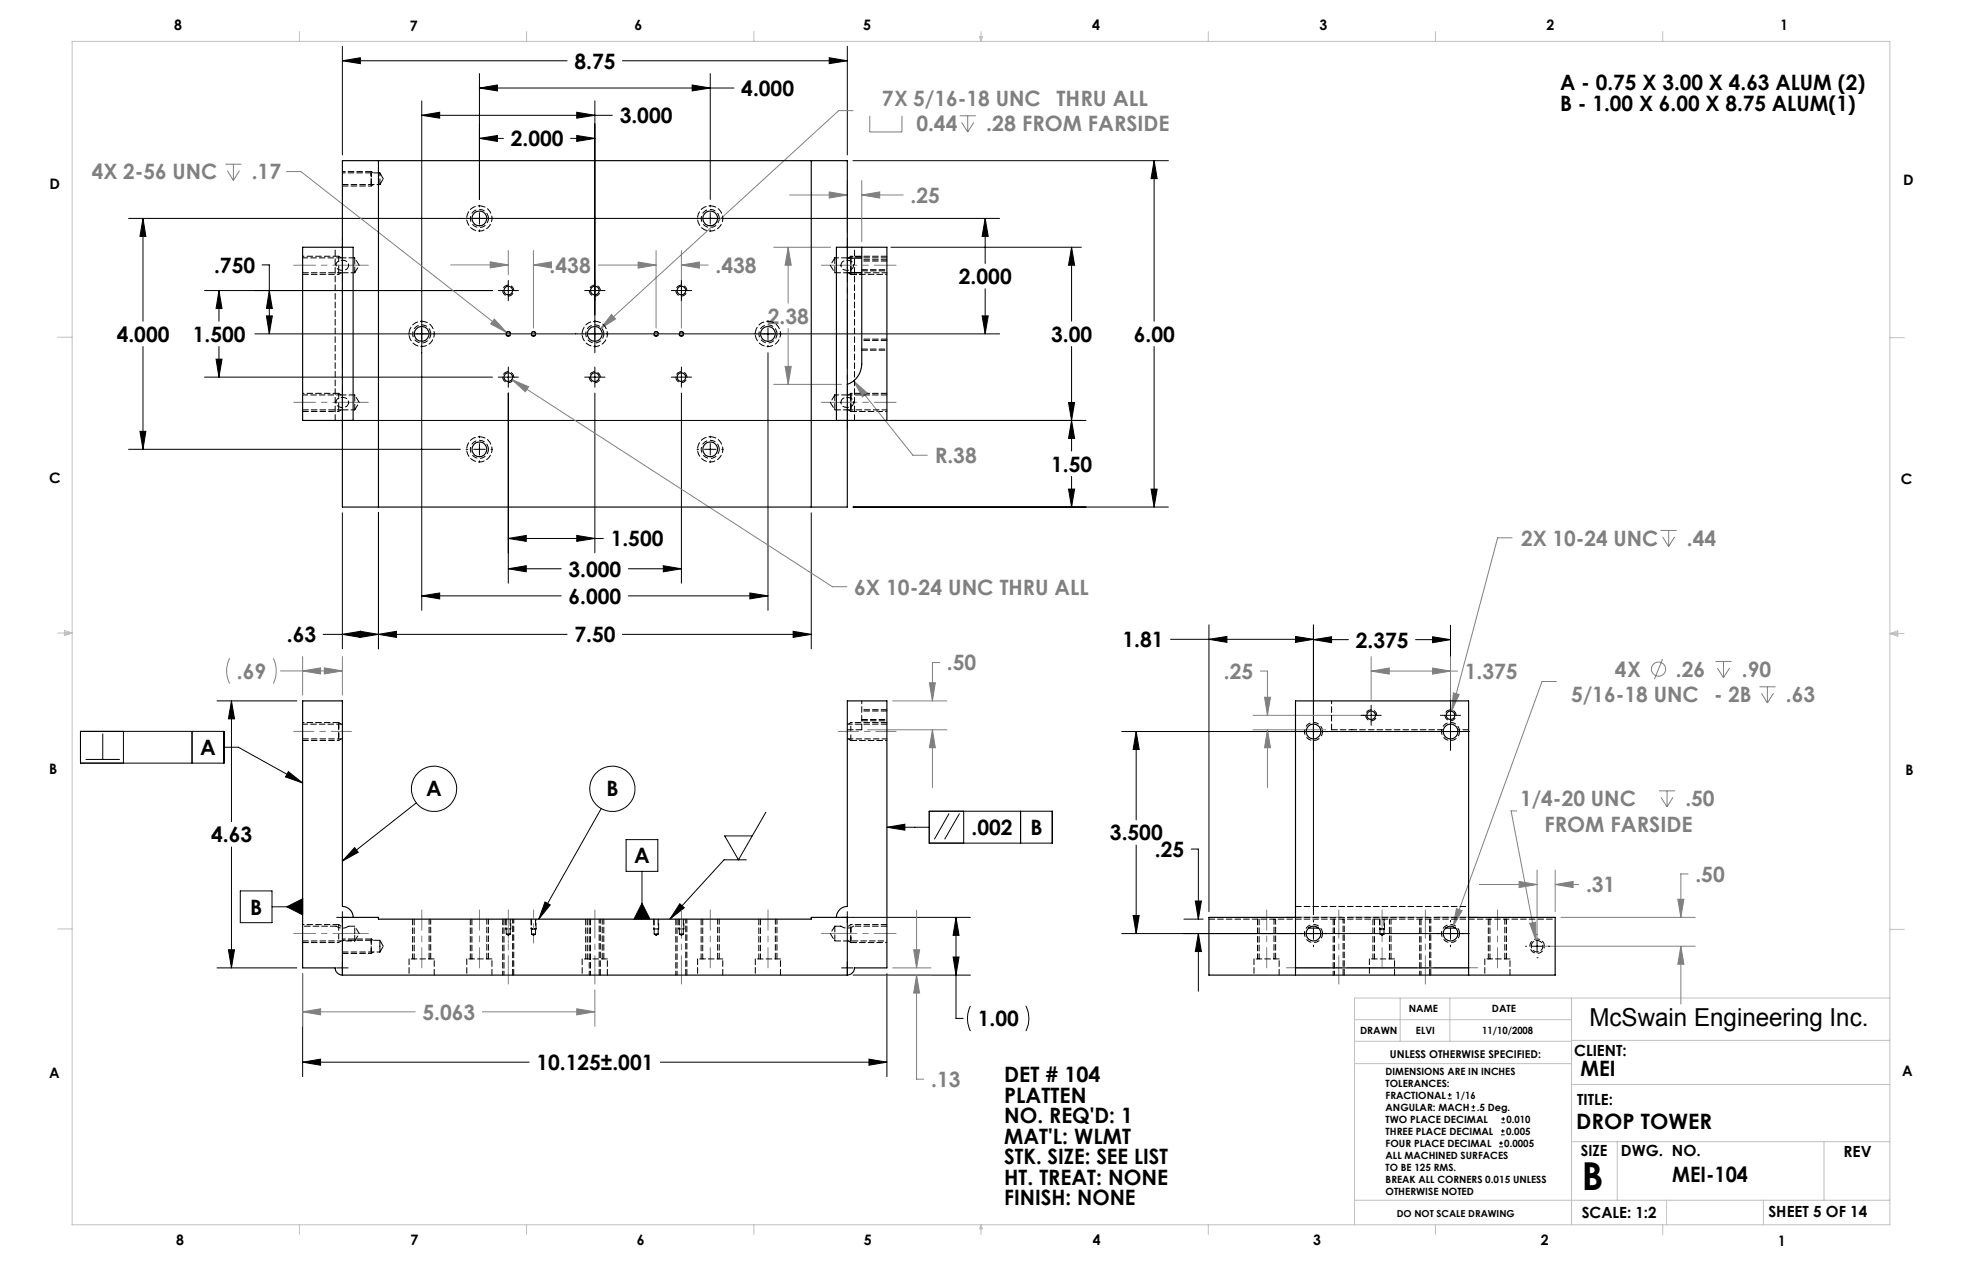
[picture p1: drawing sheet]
<svg xmlns="http://www.w3.org/2000/svg" width="432mm" height="279mm" viewBox="0 0 432 279" stroke-linecap="round" stroke-linejoin="round" font-family="sans-serif">
<g fill="none" stroke="#000" stroke-width=".22">
<path d="M75.4 13.4l3.9-.7v1.3zM75.4 10.2v23.9M75.4 13.4h49.4M105.5 19.4l4-.7v1.3zM105.5 16.2v27.7M105.5 19.4h56M137 13.4h49.5M152.3 18.7l4 .7-4 .6zM156.3 16.2v27.7M182.5 12.7l4 .7-4 .6zM186.5 10.2v23.9M92.8 25.4l4-.7v1.3z"/>
<path d="M92.8 22.2v112.1M92.8 25.4h42M105.5 30.4l4-.6v1.3zM105.5 30.4h5.3M125.6 30.4h5.3M126.9 29.8l4 .6-4 .7zM126.9 24.7l4 .7-4 .6zM130.9 22.2v55.4M187.7 35.3h69.4M254 35.3l.7 4h-1.4zM254 35.3v35.4M28.3 48h191.7"/>
<path d="M31.5 48l.6 4h-1.3zM31.5 48v22.7M57.7 58.3h1.6v15.1M105.5 45.2v.3M105.5 46.8v2.5M105.5 50.6v.3M156.3 45.2v.3M156.3 46.8v2.5M156.3 50.6v.3M187.3 56.4v3.9M196.1 54.4h41.9M216.8 48l.7 4h-1.4z"/>
<path d="M216.8 48v10M235.8 54.4l.7 3.9h-1.3zM235.8 54.4v16.3M31.5 76.2v22.6M45 63.9h63.4M47.6 79h1.3l-.7 4zM48.2 63.9l.7 4h-1.3zM48.2 63.9v6.8M48.2 76.2v6.8M56.1 73.4h163.9M58.6 69.5h1.3l-.6 3.9zM59.3 63.9l.6 4h-1.3z"/>
<path d="M109.6 63.9h4.5M111.9 61.7v4.4M128.7 63.9h4.4M147.7 63.9h4.5M150 61.7v4.4M169 70.6v.3M169 72.2v2.5M169 76v.3M169 77.6v56.7M216.1 69.5h1.4l-.7 3.9zM216.8 63.5v9.9M235.8 76.2v23"/>
<path d="M254 76.2v35.3M28.3 98.8h73M30.8 94.9h1.3l-.6 3.9zM45 83h63.4M76.6 92.5h162.4M102.6 98.8h.4M104.2 98.8h2.6M105.5 96v.3M105.5 97.6v2.5M108.1 98.8h.3M109.6 83h4.5M111.9 80.8v4.4"/>
<path d="M111.9 86.5v41.8M128.7 83h4.4M130.9 80.8v4.4M130.9 86.5v35.1M147.7 83h4.5M150 80.8v4.4M150 86.5v41.8M153.4 98.8h.4M155 98.8h2.6M156.3 96v.3M156.3 97.6v2.5M158.9 98.8h.3"/>
<path d="M235.2 88.5h1.3l-.7 4zM235.8 92.5l.7 3.9h-1.3zM75.4 112.8v29.9M83.3 112.8v29.9M105.5 101.4v.3M111.9 118.5l3.9-.7v1.3zM111.9 118.5h20.9M126.9 117.8l4 .7-4 .6zM156.3 101.4v.3M178.5 112.8v29.9M187.7 111.5h69.4M235.2 107.6h1.3l-.7 3.9z"/>
<path d="M235.8 104.8v6.7M253.3 107.6h1.4l-.7 3.9zM71.1 139.6h53.7M75.4 139.6l3.9-.7v1.3zM79.3 138.9l4 .7-4 .6zM83.3 139.6l3.9-.7v1.3zM92.8 131.1l4-.6v1.3zM92.8 131.1h30.7M111.9 125.1l3.9-.6v1.3zM111.9 125.1h11.6M137 139.6h41.5M138.3 131.1h30.7"/>
<path d="M138.3 125.1h11.7M146 124.5l4 .6-4 .7zM165 130.5l4 .6-4 .7zM174.6 138.9l3.9 .7-3.9 .6zM266.1 137.5v63.1M289.1 137.5v63.7M319.2 137.5v27.6M47.8 154.2h17.5M50.9 154.2l.7 4h-1.3zM50.9 154.2v26.6M257.6 140.7h31.5M266.1 140.7l3.9-.7v1.3z"/>
<path d="M285.1 140l4 .7-4 .6zM289.1 140.7l4-.6v1.3zM289.1 140.7h7.7M299.5 157.4h4.5M301.8 155.2v4.4M311.5 140.7h7.7M315.3 140.1l3.9 .6-3.9 .7zM317 157.4h4.5M17.7 160.9h31.6v7h-31.6zM18.8 167.1h7.6M22.6 161.4v5.7M27.2 160.9v7"/>
<path d="M42.3 160.9v7M49.3 164.4h3.2l14.1 7.9M63.5 169.8l3.1 2.5-3.8-1.4zM91.6 176.6l-16.2 12.8M132.3 177.9l-13.7 24.3M168.6 178.7l-6.1 10.5-3-5.3h6M204.5 178.5h27.1v7h-27.1zM208.9 179l-3.3 5.6M211.2 179l-3.3 5.6M212.1 178.5v7M224.6 178.5v7M246.9 160.9h76.5"/>
<path d="M250 160.9l.7 4h-1.3zM250 160.9v19.5M50.9 186.3v26.6M52.9 196h7v7h-7zM59.9 199.5h6.7M63.1 199.5l3.5-1.8v3.6zM78 186.5l.8 1-3.4 1.9zM119.9 198.4l1.2 .7-2.5 3.1zM137.8 184.7h7v7h-7zM141.3 198.7l1.8 3.5h-3.6zM141.3 191.7v10.5M149.6 198.8l1 .9-3.2 2.5z"/>
<path d="M164.3 189.2h-5l-11.9 13M195.2 182l3.9-.7v1.3zM195.2 182h9.3M250 185.9v19.5M262.1 186.8h1.6v15.4M263.1 198.2h1.3l-.7 4zM47.8 212.9h17.5M50.3 209h1.3l-.7 3.9zM66.6 214.2v22.7M74.1 201.8h2.5M74.1 212.9h2.5M75.4 200.6v2.5"/>
<path d="M75.4 211.7v2.5M185.2 201.8h28.4M185.2 212.9h2.5M186.5 200.6v2.5M186.5 211.7v2.5M187.7 214.5h25.9M195.2 214.2v22.7M209.8 210.5h1.3l-.7 4zM210.4 201.8l.7 4h-1.3zM210.4 201.8v22.2h1.6M246.9 205.4h76.5M249.4 201.4h1.3l-.7 4z"/>
<path d="M260.6 202.2h4.2M263.7 205.4l.7 3.9h-1.3zM263.7 205.4v12.7M289.1 202.5v.3M289.1 204.1v2.6M289.1 207.9v.4M319.2 202.5v.3M319.2 204.1v2.6M319.2 207.9v.4M335.7 208.2h.1M337 208.2h2.5M338.3 210.7h.1"/>
<path d="M338.3 205.6h.1M338.3 206.9v2.5M340.8 208.2h.1M66.6 233.7l4-.7v1.4zM66.6 233.7h49.9M145.3 233.7h49.9M191.2 233l4 .7-4 .7zM213.6 221.3a6.4 6.4 0 0 0 0 5.5M225.8 221.3a6.1 6.1 0 0 1 0 5.5M318.6 241.7h.9M318.6 240.9h.9M319.1 240.5v.8"/>
<path d="M323.8 244.4h.9M323.8 243.5h.9M324.3 243.1v.8M329.9 252.3h.9M329.9 251.5h.9M330.3 249.7h.9M330.3 248.8h.9M330.3 251.1v.8M330.4 247h.8M330.4 246.2h.8M330.7 248.4v.8M330.8 245.7v.9"/>
<circle cx="95.5" cy="173.5" r="5"/>
<circle cx="134.8" cy="173.5" r="5"/>
</g>
<g fill="none" stroke="#808080" stroke-width=".22">
<path d="M49.6 36.1h3.5M50 37.5l1.4 2.2M51.4 36.1v3.6M52.7 37.5l-1.3 2.2M63 37.7h3.2l45.3 35.5M186.5 39.7v11.4M187.7 24.3h-3.1l-52.5 48.1M189.7 39.7v13.4M191.4 25.5v3.5h7.1v-3.5M211.2 25.5h3.6M211.6 26.9l1.4 2.1M213 25.5v3.5"/>
<path d="M214.3 26.9l-1.3 2.1M99.2 58.3h12.7M107.9 57.6l4 .7-4 .6zM111.9 55.1v5.3M117.4 58.3l4-.7v1.3zM117.4 55.1v17.1M117.4 58.3h1.9M131.7 58.3h12.7M140.4 57.6l4 .7-4 .7zM144.4 55.1v17.1M150 58.3l3.9-.7v1.4zM150 55.1v17.1"/>
<path d="M150 58.3h5.9M170.3 54.4h12.5M173.5 54.4l.6 3.9h-1.3zM173.5 54.4v12.3M173.8 42.9h12.7M182.5 42.2l4 .7-4 .7zM189.7 42.9l3.9-.7v1.4zM189.7 42.9h9.1M108.8 70.2l2.7 3-3.5-1.9zM134.6 69.2l.9 1-3.4 2.2zM173.5 72.2v12.4M112.6 83.5l3.7 1.6-.7 1.1z"/>
<path d="M112.6 83.5l70.6 45.6h3.2M170.3 84.6h14.9M172.8 80.6h1.3l-.6 4zM187.9 83.8l3 2.7-1.1 .8zM187.9 83.8l13 16.4h3.2M332.8 118.3h-3.2l-10.1 38.2M365.4 116.7h3.6M365.9 118.1l1.3 2.1M367.2 116.7v3.5M368.5 118.1l-1.3 2.1M50.6 144.8a6.1 6.1 0 0 0 0 5.6M60.1 144.8a6.4 6.4 0 0 1 0 5.6"/>
<path d="M61.7 147.6h13.7M66.6 147.6l4-.7v1.4zM66.6 144.4v8.5M71.4 146.9l4 .7-4 .7zM75.4 144.4v8.5M196.5 154.2h11.9M204.5 150.2h1.3l-.6 4zM206.8 145.8h-1.6v8.4M275.8 157.4h24.7M277.4 147.6h1.5v9.8M278.3 153.4h1.3l-.7 4zM301.8 147.6l4-.6v1.3z"/>
<path d="M301.8 147.6h19M301.8 144.5v9.4M315.3 147l3.9 .6-3.9 .7zM319.2 144.5v9.4M319.9 152.4l1.2 .4-1.6 3.7zM342.5 149.9h-3.1l-19.6 53.9M365.9 145l-1.8 4.4M377.5 145.5h3.6M378 147l1.3 2.1M379.3 145.5v3.6M380.6 147l-1.3 2.1M387.2 151.1h3.6"/>
<path d="M387.7 152.5l1.3 2.2M389 151.1v3.6M390.3 152.5l-1.3 2.2M190.9 160.5h17.5M205.2 160.5l.6 4h-1.3zM205.2 160.5v12.7M275.8 160.5h16M278.9 160.5l.7 4h-1.3zM278.9 160.5v12.7M333.8 178.4h-1.2l5.4 28.5M365.1 174h3.6M365.5 175.4l1.4 2.1"/>
<path d="M366.9 174v3.5M368.2 175.4l-1.3 2.1M320.5 199.9l1.3 .4-2 3.5zM325.6 194.6h12.7M334.3 193.9l4 .7-4 .7zM338.3 191.4v15.5M342.3 194.6l3.9-.7v1.4zM342.3 191.4v9.2M342.3 194.6h5.2M369.3 197.8h1.3l-.7 4zM371.5 192.3h-1.6v9.5M66.6 214.2v11.6"/>
<path d="M130.9 217.8v8M187.7 214.5h17.2M196.5 212.9h8.4M201.1 209h1.3l-.7 3.9zM201.7 214.5l.7 4h-1.3zM201.7 214.5v22.9h1.6M201.7 200.2v12.7M336.7 203.1l1.3-.2v4zM339.5 208.2h33.6M343.5 201.8h29.6M369.9 208.2l.7 3.9h-1.3zM369.9 208.2v12.7"/>
<path d="M66.6 222.6l4-.7v1.4zM66.6 222.6h24.8M106.2 222.6h24.7M126.9 221.9l4 .7-4 .7z"/>
<circle cx="365" cy="147.2" r="1.55"/>
</g>
<g fill="none" stroke="#000" stroke-width=".22" stroke-dasharray="1.3 .6" stroke-linecap="butt">
<path d="M81.7 39.8v1.1M81.7 37.7v1.6M74.5 58.9v1.5M74.5 56.4v2M81.7 40.5v-2.4v1.2M107.5 48a1.98 1.98 0 0 0-2.9-1.7 1.98 1.98 0 0 0-.3 3.3 1.98 1.98 0 0 0 3.2-1.2v-.4M158.3 48a1.98 1.98 0 0 0-2.9-1.7 1.98 1.98 0 0 0-.3 3.3 1.98 1.98 0 0 0 3.2-1.2v-.4M187.3 56.8v3.2v-1.6M94.8 73.4a1.98 1.98 0 0 0-2.9-1.7 1.98 1.98 0 0 0-.3 3.3 1.98 1.98 0 0 0 3.2-1.2v-.4M112.4 73.4a.56 .56 0 0 0-.9-.4 .56 .56 0 0 0 0 1 .56 .56 0 0 0 .9-.4v-.2M113.1 63.9a1.21 1.21 0 0 0-1.9-.9 1.21 1.21 0 0 0 0 2 1.21 1.21 0 0 0 1.9-.9v-.2M118 73.4a.55 .55 0 0 0-.7-.5 .55 .55 0 0 0-.3 .8 .55 .55 0 0 0 .9 0l.1-.3"/>
<path d="M132.1 63.9a1.21 1.21 0 0 0-1.8-.9 1.21 1.21 0 0 0 0 2 1.21 1.21 0 0 0 1.8-.9v-.2M132.9 73.4a1.98 1.98 0 0 0-2.9-1.7 1.98 1.98 0 0 0-.3 3.3 1.98 1.98 0 0 0 3.2-1.2v-.4M145 73.4a.55 .55 0 0 0-.7-.5 .55 .55 0 0 0-.3 .8 .55 .55 0 0 0 .9 0l.1-.3M150.5 73.4a.56 .56 0 0 0-.9-.4 .56 .56 0 0 0 0 1 .56 .56 0 0 0 .9-.4v-.2M151.2 63.9a1.21 1.21 0 0 0-1.9-.9 1.21 1.21 0 0 0 0 2 1.21 1.21 0 0 0 1.9-.9v-.2M171 73.4a1.98 1.98 0 0 0-2.9-1.7 1.98 1.98 0 0 0-.3 3.3 1.98 1.98 0 0 0 3.2-1.2v-.4M74.5 89.1v1.4M74.5 86.5v2M107.5 98.8a1.98 1.98 0 0 0-2.9-1.7 1.98 1.98 0 0 0-.3 3.3 1.98 1.98 0 0 0 3.2-1.2v-.4M113.1 83a1.21 1.21 0 0 0-1.9-1 1.21 1.21 0 0 0 0 2.1 1.21 1.21 0 0 0 1.9-1v-.1M132.1 83a1.21 1.21 0 0 0-1.8-1 1.21 1.21 0 0 0 0 2.1 1.21 1.21 0 0 0 1.8-1v-.1M151.2 83a1.21 1.21 0 0 0-1.9-1 1.21 1.21 0 0 0 0 2.1 1.21 1.21 0 0 0 1.9-1v-.1"/>
<path d="M158.3 98.8a1.98 1.98 0 0 0-2.9-1.7 1.98 1.98 0 0 0-.3 3.3 1.98 1.98 0 0 0 3.2-1.2v-.4M187.3 86.9v3.3v-1.7M187.3 87.9v-1.4M187.3 90.5v-2M74.5 159v3.9M303 157.4a1.21 1.21 0 0 0-1.8-1.1 1.21 1.21 0 0 0-.2 2 1.21 1.21 0 0 0 1.9-.6l.1-.3M320.4 157.4a1.21 1.21 0 0 0-1.7-1.1 1.21 1.21 0 0 0-.2 2 1.21 1.21 0 0 0 1.9-.6v-.3M74.5 162.5v-3.2M187.3 162.9v-3.9M291 160.9a1.98 1.98 0 0 0-2.8-1.7 1.98 1.98 0 0 0-.3 3.3 1.98 1.98 0 0 0 3.1-1.2v-.4M321.2 160.9a1.98 1.98 0 0 0-2.9-1.7 1.98 1.98 0 0 0-.3 3.3 1.98 1.98 0 0 0 3.2-1.2v-.4M74.5 203.5v3.9"/>
<path d="M81.7 206.7v3.1M81.7 209.4v-2.5M112.4 204.4h-1.1M117 204.4h.9M117.9 204.4h-1M144.9 204.4h-1M150.5 204.4h-1.1M187.3 207.3v-3.9M187.3 207v-3.2M291 205.4a1.98 1.98 0 0 0-2.8-1.8 1.98 1.98 0 0 0-.3 3.4 1.98 1.98 0 0 0 3.1-1.2v-.4M303.7 204.4h.9h-.4M304 204.4h-.4"/>
<path d="M304.7 204.4h-.5M321.2 205.4a1.98 1.98 0 0 0-2.9-1.8 1.98 1.98 0 0 0-.3 3.4 1.98 1.98 0 0 0 3.2-1.2v-.4M339.9 208.2a1.58 1.58 0 0 0-2.3-1.4 1.58 1.58 0 0 0-.3 2.6 1.58 1.58 0 0 0 2.5-.9l.1-.3"/>
</g>
<g fill="none" stroke="#000" stroke-width=".22" stroke-dasharray="1.3 .6">
<path d="M81.7 37.7h-6.3M81.7 39.3v.5M82.2 38l-.5-.3M74.5 56.4h-7.9M74.5 58.4v.5M75.1 56.7l-.6-.3M75.4 40.9h6.3M81.7 40.9l.5-.3M81.7 40.6v-.1M187.3 56.4l-.6 .3M187.3 56.4h.1M187.3 56.7v.1"/>
<path d="M189.7 56.4h-2.4M189.7 59.6h5.5M195.2 56.4h-7.9M195.2 57.2h-5.5M66.6 60.4h7.9M74.5 60.4l.6-.4M186.7 60l.6 .4M187.3 60.3h2.4M187.3 60.4h7.9M187.3 60.4v-.1M189.7 77h5.5M195.2 74.6h-5.5"/>
<path d="M66.6 90.5h7.9M74.5 90.5l.6-.3M74.5 86.5h-7.9M74.5 88.5v.6M75.1 86.9l-.6-.4M186.7 90.2l.6 .3M187.3 86.9h.1M187.3 86.5l-.6 .4M187.3 90.5h7.9M187.3 88.5v-.6M195.2 86.5h-7.9M74.5 159h-7.9"/>
<path d="M74.5 159h.1M75.1 159.3l-.6-.3M187.3 159l-.6 .3M189.7 158.6h5.5M195.2 159h-7.9M195.2 156.1h-5.5M66.6 162.9h7.9M74.5 162.9l.6-.3M74.5 162.6v-.1M186.7 162.6l.6 .3M187.3 162.9h7.9M187.3 162.9h.1"/>
<path d="M66.6 207.4h7.9M74.5 207.4l.6-.4M74.5 203.4h-7.9M74.5 203.4v.1M75.1 203.8l-.6-.4M75.4 209.8h6.3M81.7 209.8l.5-.4M81.7 206.6h-6.3M81.7 206.6v.1M81.7 209.4h.1M82.2 206.9l-.5-.3M90.8 202.2v8.8"/>
<path d="M94.8 211v-8.8M103.5 202.2v8.8M107.5 211v-8.8M110.6 202.2v12.3M111.3 204.4l.1 .1M111.3 202.2v2.2M112.3 204.5l.1-.1M112.4 204.4v-2.2M112.4 204.4h.1M113.1 214.5v-12.3M116.9 204.4l.1 .1M116.9 202.2v2.2"/>
<path d="M117 204.4h.1M117.9 204.5l.1-.1M118 204.4v-2.2M118 204.4h-.1M128.9 202.2v8.8M129.7 202.2v12.3M132.1 214.5v-12.3M132.9 211v-8.8M143.9 204.4l.1 .1M143.9 202.2v2.2M144.9 204.5l.1-.1M145 204.4v-2.2"/>
<path d="M145 204.4h-.1M148.7 202.2v12.3M149.4 204.4l.1 .1M149.4 202.2v2.2M150.4 204.5l.1-.1M150.5 204.4v-2.2M150.5 204.4h.1M151.2 214.5v-12.3M154.3 202.2v8.8M158.3 211v-8.8M167 202.2v8.8M171 211v-8.8"/>
<path d="M186.7 207l.6 .4M187.3 203.4l-.6 .4M187.3 207.4h7.9M187.3 207.4v-.1M187.3 207h.1M195.2 203.4h-7.9M276.8 202.2v8.8M280.7 211v-8.8M293.4 202.2v12.3M295.8 214.5v-12.3M302.2 202.2v8.8M303.6 204.4l.1 .1"/>
<path d="M303.6 202.2v2.2M303.7 204.4h.1M304.2 204.4h-.2M304.6 204.5l.1-.1M304.7 204.4v-2.2M306.1 211v-8.8M312.5 202.2v12.3M314.9 214.5v-12.3M327.6 202.2v8.8M331.5 211v-8.8"/>
</g>
<path d="M78.1 58.4h-13.5M183.8 58.4h13.4M78.1 88.5h-13.5M183.8 88.5h13.4M78.1 205.4h-13.5M183.8 205.4h13.4" fill="none" stroke="#808080" stroke-width=".22" stroke-dasharray="15.2 1.3 1.3 1.3" stroke-dashoffset="10.4"/>
<path d="M77.4 160.9h-12.8M184.5 160.9h12.7M92.8 212.9v-12.7M105.5 212.9v-12.7M156.3 212.9v-12.7M169 212.9v-12.7M278.8 212.9v-12.7M304.2 212.9v-12.7M329.6 212.9v-12.7" fill="none" stroke="#808080" stroke-width=".22" stroke-dasharray="15.2 1.3 1.3 1.3" stroke-dashoffset="10.8"/>
<path d="M78.1 58.4h3M183.8 58.4h-3M78.1 88.5h3M183.8 88.5h-3M78.1 205.4h3M183.8 205.4h-3" fill="none" stroke="#808080" stroke-width=".22" stroke-dasharray="15.2 1.3 1.3 1.3"/>
<path d="M111.9 216.5v-16.3M130.9 216.5v-16.3M150 216.5v-16.3M294.6 216.5v-16.3M313.7 216.5v-16.3" fill="none" stroke="#808080" stroke-width=".22" stroke-dasharray="15.2 1.3 1.3 1.3" stroke-dashoffset="9"/>
<path d="M111.9 202.2v5.3" fill="none" stroke="#808080" stroke-width=".22" stroke-dasharray="15.2 1.3 1.3 1.3" stroke-dashoffset="14.5"/>
<path d="M117.4 207.5v-7.3" fill="none" stroke="#808080" stroke-width=".22" stroke-dasharray="15.2 1.3 1.3 1.3" stroke-dashoffset="13.5"/>
<path d="M75.4 94.5v-42.1M186.5 94.5v-42.1M283.1 201.8h42.1M283.1 212.9h42.1" fill="none" stroke="#808080" stroke-width=".22" stroke-dasharray="15.2 1.3 1.3 1.3" stroke-dashoffset="5.6"/>
<g fill="none" stroke="#c0c0c0" stroke-width=".22">
<path d="M15.9 9.1h400v260.4h-400zM65.9 6.9v2.2M115.9 6.9v2.2M165.9 6.9v2.2M215.6 8h.6l-.3 1.1zM215.7 8l.2 1.1M215.9 6.9v2.2M216 8l-.1 1.1M265.9 6.9v2.2M315.9 6.9v2.2M365.9 6.9v2.2M12.7 74.2h3.2"/>
<path d="M415.9 74.3h3.2M12.7 139.3h3.2M14.2 139.1l1.7 .2M14.2 138.7l1.7 .6-1.7 .5zM15.9 139.3l-1.7 .3M415.9 139.4h3.2M415.9 139.4l1.8-.6v1.2zM415.9 139.4l1.8 .3M417.7 139.2l-1.8 .2M12.7 204.4h3.2M308.2 219.6v9.5M319.1 219.6v9.5"/>
<path d="M345.9 219.6v49.9M415.9 204.5h3.2M415.9 219.6h-117.8v49.9M298.1 234h47.8M298.1 229.1h47.8M298.1 224.3h47.8M345.9 228.9h70M345.9 238.6h70M345.9 251.2h70M355.9 251.2v12.9M401.4 251.2v12.9M65.9 269.5v2.1"/>
<path d="M115.9 269.5v2.1M165.9 269.5v2.1M215.9 269.5v2.1M215.9 269.5l.3 .8h-.6zM265.9 269.5v2.1M298.1 264.1h117.8M315.9 269.5v2.1M365.9 269.5v2.1M366.8 264.1v5.4M388.1 264.1v5.4"/>
</g>
<g fill="#000">
<path d="M78 186.5l.8 1-3.4 1.9zM119.9 198.4l1.2 .7-2.5 3.1z"/>
<path d="M209.8 210.5h1.3l-.7 4zM210.4 201.8l.7 4h-1.3zM50.3 209h1.3l-.7 3.9zM50.9 154.2l.7 4h-1.3zM66.6 233.7l4-.7v1.4zM191.2 233l4 .7-4 .7zM75.4 13.4l3.9-.7v1.3zM182.5 12.7l4 .7-4 .6zM254 35.3l.7 4h-1.4zM253.3 107.6h1.4l-.7 3.9zM235.8 92.5l.7 3.9h-1.3zM235.2 107.6h1.3l-.7 3.9zM83.3 139.6l3.9-.7v1.3zM174.6 138.9l3.9 .7-3.9 .6zM79.3 138.9l4 .7-4 .6zM75.4 139.6l3.9-.7v1.3zM235.8 54.4l.7 3.9h-1.3zM235.2 88.5h1.3l-.7 4zM31.5 48l.6 4h-1.3zM30.8 94.9h1.3l-.6 3.9zM152.3 18.7l4 .7-4 .6zM105.5 19.4l4-.7v1.3zM126.9 29.8l4 .6-4 .7zM105.5 30.4l4-.6v1.3zM216.1 69.5h1.4l-.7 3.9zM216.8 48l.7 4h-1.4zM92.8 25.4l4-.7v1.3zM126.9 24.7l4 .7-4 .6zM92.8 131.1l4-.6v1.3zM165 130.5l4 .6-4 .7zM59.3 63.9l.6 4h-1.3zM58.6 69.5h1.3l-.6 3.9zM48.2 63.9l.7 4h-1.3zM47.6 79h1.3l-.7 4zM111.9 125.1l3.9-.6v1.3zM146 124.5l4 .6-4 .7zM126.9 117.8l4 .7-4 .6zM111.9 118.5l3.9-.7v1.3zM249.4 201.4h1.3l-.7 4zM250 160.9l.7 4h-1.3zM315.3 140.1l3.9 .6-3.9 .7zM289.1 140.7l4-.6v1.3zM285.1 140l4 .7-4 .6zM266.1 140.7l3.9-.7v1.3zM263.7 205.4l.7 3.9h-1.3zM263.1 198.2h1.3l-.7 4z"/>
</g>
<path d="M126.9 221.9l4 .7-4 .7zM66.6 222.6l4-.7v1.4zM66.6 147.6l4-.7v1.4zM71.4 146.9l4 .7-4 .7zM201.1 209h1.3l-.7 3.9zM201.7 214.5l.7 4h-1.3zM205.2 160.5l.6 4h-1.3zM204.5 150.2h1.3l-.6 4zM134.6 69.2l-2.5 3.2 3.4-2.2zM112.6 83.5l3 2.7 .7-1.1zM173.5 54.4l.6 3.9h-1.3zM172.8 80.6h1.3l-.6 4zM182.5 42.2l4 .7-4 .7zM189.7 42.9l3.9-.7v1.4zM187.9 83.8l1.9 3.5 1.1-.8zM140.4 57.6l4 .7-4 .7zM150 58.3l3.9-.7v1.4zM108.8 70.2l-.8 1.1 3.5 1.9zM107.9 57.6l4 .7-4 .6zM117.4 58.3l4-.7v1.3zM320.5 199.9l-.7 3.9 2-3.5zM334.3 193.9l4 .7-4 .7zM342.3 194.6l3.9-.7v1.4zM369.9 208.2l.7 3.9h-1.3zM369.3 197.8h1.3l-.7 4zM315.3 147l3.9 .6-3.9 .7zM301.8 147.6l4-.6v1.3zM278.9 160.5l.7 4h-1.3zM278.3 153.4h1.3l-.7 4zM319.9 152.4l-.4 4.1 1.6-3.7zM336.7 203.1l1.3 3.8v-4z" fill="#808080"/>
<path d="M149.6 198.8l1 .9-3.2 2.5zM63.5 169.8l3.1 2.5-3.8-1.4zM195.2 182l3.9-.7v1.3zM141.3 198.7l1.8 3.5h-3.6zM63.1 199.5l3.5 1.8v-3.6z" fill="#000"/>
<g fill="none" stroke="#000" stroke-width=".25">
<path d="M83.3 35.3v76.2M178.5 35.3v76.2M66.6 54.4h11.1v38.1h-11.1zM184.1 54.4h11.1v38.1h-11.1zM186.5 56.8v3.2M186.5 56.8v-21.5h-111.1v76.2h111.1v-51.5M186.5 60h3.2M186.5 56.8h3.2M189.7 54.4v25.7a4.8 4.8 0 0 1-3.2 4.5M75.4 214.5v-12.7h7.9v.4h95.2v-.4h8v12.7M75.4 214.5h111.1M77.7 201.8a2.41 2.41 0 0 0-2.3-2.4v-45.2h-8.8v58.7h7.2a1.63 1.63 0 0 0 1.6 1.6"/>
<path d="M184.1 201.8a2.41 2.41 0 0 1 2.4-2.4v-45.2h8.7v58.7h-7.1a1.7 1.7 0 0 1-1.6 1.6M285.1 212.9v1.6M285.1 201.8h-19v12.7h76.2v-12.7h-19.1M285.1 212.9h38.1M285.1 212.9v-58.7h38.1v58.7M288 204.2h2.2M318.1 204.2h2.2M323.2 212.9v1.6"/>
<circle cx="105.5" cy="48.1" r="1.62"/>
<circle cx="156.3" cy="48.1" r="1.62"/>
<circle cx="92.8" cy="73.5" r="1.62"/>
<circle cx="111.8" cy="73.5" r=".45"/>
<circle cx="111.9" cy="63.9" r=".95"/>
<circle cx="117.4" cy="73.5" r=".46"/>
<circle cx="130.9" cy="73.5" r="1.62"/>
<circle cx="130.9" cy="63.9" r=".95"/>
<circle cx="144.4" cy="73.5" r=".46"/>
<circle cx="149.9" cy="73.5" r=".45"/>
<circle cx="150" cy="63.9" r=".95"/>
<circle cx="169" cy="73.5" r="1.62"/>
<circle cx="105.5" cy="98.9" r="1.62"/>
<circle cx="111.9" cy="83" r=".95"/>
<circle cx="130.9" cy="83" r=".95"/>
<circle cx="150" cy="83" r=".95"/>
<circle cx="156.3" cy="98.9" r="1.62"/>
<circle cx="301.8" cy="157.4" r=".95"/>
<circle cx="319.2" cy="157.4" r=".95"/>
<circle cx="289.1" cy="160.9" r="1.63"/>
<circle cx="319.2" cy="160.9" r="1.63"/>
<circle cx="289.1" cy="205.4" r="1.63"/>
<circle cx="319.2" cy="205.4" r="1.63"/>
</g>
<g fill="none" stroke="#000" stroke-width=".22" stroke-dasharray="1.3 .6">
<path d="M83.6 38h-8.2M84.3 39.3l-.7-1.3M75.4 56.7h-8.8M75.4 40.6h8.2M76.7 58.4a1.42 1.42 0 0 1-1.3 1.1 1.42 1.42 0 0 1-1.4-1 1.39 1.39 0 0 1 1-1.3 1.39 1.39 0 0 1 1.6 .6l.1 .6M78.1 56.7h-2.7M79.1 58.4l-1-1.7M83.6 40.6v-2.6M83.6 40.6l.7-1.3M105.5 45.3a2.79 2.79 0 0 1 2.6 3.7 2.79 2.79 0 0 1-4.5 1.1 2.79 2.79 0 0 1 .6-4.5l1.3-.3M156.3 45.3a2.79 2.79 0 0 1 2.6 3.7 2.79 2.79 0 0 1-4.5 1.1 2.79 2.79 0 0 1 .6-4.5l1.3-.3M182.7 58.4l1 1.6"/>
<path d="M183.7 56.7v3.3M183.7 56.7l-1 1.7M185.1 58.4a1.43 1.43 0 0 1 1.3-1.2 1.43 1.43 0 0 1 1.5 1.1 1.42 1.42 0 0 1-1.4 1.2 1.42 1.42 0 0 1-1.4-1.1M186.5 56.7h-2.8M189.7 59.3h5.5M195.2 57.4h-5.5M195.2 56.7h-8.7M66.6 60h8.8M75.4 60h2.7M78.1 60v-3.3M78.1 60l1-1.6M92.8 70.7a2.79 2.79 0 0 1 2.6 3.7 2.79 2.79 0 0 1-4.5 1.1 2.79 2.79 0 0 1 .6-4.5l1.3-.3"/>
<path d="M130.9 70.7a2.79 2.79 0 0 1 2.6 3.7 2.79 2.79 0 0 1-4.5 1.1 2.79 2.79 0 0 1 .6-4.5l1.3-.3M169 70.7a2.79 2.79 0 0 1 2.6 3.7 2.79 2.79 0 0 1-4.5 1.1 2.79 2.79 0 0 1 .6-4.5l1.3-.3M183.7 60h2.8M186.5 60h8.7M189.7 76.8h5.5M195.2 74.9h-5.5M66.6 90.2h8.8M73.8 92.5v-38.1M75.4 86.9h-8.8M75.4 90.2h2.7M76.7 88.5a1.42 1.42 0 0 1-1.3 1.2 1.42 1.42 0 0 1-1.4-1.1 1.39 1.39 0 0 1 1-1.2 1.39 1.39 0 0 1 1.6 .6l.1 .5M78.1 90.2v-3.3"/>
<path d="M78.1 86.9h-2.7M78.1 90.2l1-1.7M79.1 88.5l-1-1.6M105.5 96.1a2.79 2.79 0 0 1 2.6 3.7 2.79 2.79 0 0 1-4.5 1.1 2.79 2.79 0 0 1 .6-4.5l1.3-.3M156.3 96.1a2.79 2.79 0 0 1 2.6 3.7 2.79 2.79 0 0 1-4.5 1.1 2.79 2.79 0 0 1 .6-4.5l1.3-.3M182.7 88.5l1 1.7M183.7 86.9v3.3M183.7 90.2h2.8M183.7 86.9l-1 1.6M185.1 88.5a1.43 1.43 0 0 1 1.3-1.1 1.43 1.43 0 0 1 1.5 1.1 1.42 1.42 0 0 1-1.4 1.2 1.42 1.42 0 0 1-1.4-1.2M186.5 90.2h8.7M186.5 86.9h-2.8"/>
<path d="M188.1 92.5v-38.1M195.2 86.9h-8.7M75.4 159.3h-8.8M189.7 158.3h5.5M195.2 159.3h-8.7M195.2 156.4h-5.5M66.6 162.6h8.8M186.5 160.5h3.2M186.5 162.6h8.7M189.7 160.5v-6.3M293.1 160.5h4.4M293.1 160.5v-6.3"/>
<path d="M317.6 160.5h-20.1M323.2 160.5h-2.4M285.1 199.4h38.1M66.6 207h11.5M74 203.8h-7.4M75.4 209.4h8.2M76.7 203.8a2.4 2.4 0 0 1-2.7 0M78.1 205.4v-1.6M78.1 207v-1.6M78.1 207l1-1.6M78.1 203.8h-1.4M79.1 205.4l-1-1.6"/>
<path d="M83.6 208.2v-1.3M83.6 209.4v-1.2M83.6 206.9h-8.2M83.6 209.4l.7-1.2M84.3 208.2l-.7-1.3M90 211v3.5M91.2 202.2v8.8M94.4 211v-8.8M95.6 211h-5.6M95.6 214.5v-3.5M102.7 211v3.5M103.9 202.2v8.8"/>
<path d="M107.1 211v-8.8M108.3 211h-5.6M108.3 214.5v-3.5M110.9 202.2v12.3M111.4 205.5h.5M111.4 202.2v3.3M111.4 205.5l.5 .3M111.9 205.5h.4M111.9 205.8l.4-.3M112.3 205.5v-3.3M112.8 214.5v-12.3M117 205.5h.4"/>
<path d="M117 202.2v3.3M117 205.5l.4 .3M117.4 205.5h.5M117.4 205.8l.5-.3M117.9 205.5v-3.3M128.1 211v3.5M129.3 202.2v8.8M130 202.2v12.3M131.9 214.5v-12.3M132.5 211v-8.8M133.7 211h-5.6M133.7 214.5v-3.5"/>
<path d="M144 205.5h.4M144 202.2v3.3M144 205.5l.4 .3M144.4 205.5h.5M144.4 205.8l.5-.3M144.9 205.5v-3.3M149 202.2v12.3M149.5 205.5h.5M149.5 202.2v3.3M149.5 205.5l.5 .3M150 205.5h.4M150 205.8l.4-.3"/>
<path d="M150.4 205.5v-3.3M150.9 214.5v-12.3M153.5 211v3.5M154.7 202.2v8.8M157.9 211v-8.8M159.1 211h-5.6M159.1 214.5v-3.5M166.2 211v3.5M167.4 202.2v8.8M170.6 211v-8.8M171.8 211h-5.6M171.8 214.5v-3.5"/>
<path d="M182.7 205.4l1 1.6M183.7 203.8v3.2M183.7 207h11.5M183.7 203.8l-1 1.6M185.1 203.8h-1.4M187.9 203.8a2.55 2.55 0 0 1-2.8 0M195.2 203.8h-7.3M266.1 202.2h76.2M276 211v3.5M277.1 202.2v8.8M280.4 211v-8.8M281.5 211h-5.5"/>
<path d="M281.5 214.5v-3.5M285.1 201.8h38.1M290.2 204.2h.1M293.7 202.2v12.3M295.6 214.5v-12.3M301.4 211v3.5M302.5 202.2v8.8M303.7 205.5h.9M303.7 205.5l.5 .3M303.7 202.2v3.3M304.2 205.8l.4-.3M304.6 205.5v-3.3"/>
<path d="M305.8 211v-8.8M306.9 211h-5.5M306.9 214.5v-3.5M312.7 202.2v12.3M314.6 214.5v-12.3M320.3 204.2h.1M326.8 211v3.5M327.9 202.2v8.8M331.2 211v-8.8M332.3 211h-5.5M332.3 214.5v-3.5M337 208.2a1.29 1.29 0 0 1 1.8-1.2 1.29 1.29 0 0 1 .4 2.2 1.29 1.29 0 0 1-2.1-.6l-.1-.4"/>
</g>
<text font-size="8.5" x="348.1" y="261.8">B</text>
<text font-size="5.5" x="349.8" y="225.6">McSwain Engineering Inc.</text>
<g font-size="4.7">
<text x="126.4" y="15.1">8.75</text>
<text x="163.1" y="21.1">4.000</text>
<text x="343.3" y="19.8">A - 0.75 X 3.00 X 4.63 ALUM (2)</text>
<text x="136.4" y="27.1">3.000</text>
<text x="343.3" y="24.4">B - 1.00 X 6.00 X 8.75 ALUM(1)</text>
<text x="112.4" y="32.2">2.000</text>
<text x="47.1" y="60">.750</text>
<text x="211" y="62.5">2.000</text>
<text x="25.7" y="75.2">4.000</text>
<text x="42.4" y="75.2">1.500</text>
<text x="231.3" y="75.2">3.00</text>
<text x="249.5" y="75.2">6.00</text>
<text x="231.3" y="103.8">1.50</text>
<text x="134.4" y="120.2">1.500</text>
<text x="125.1" y="126.9">3.000</text>
<text x="125.1" y="132.8">6.000</text>
<text x="63.1" y="141.3">.63</text>
<text x="126.4" y="141.3">7.50</text>
<text x="247" y="142.4">1.81</text>
<text x="298.4" y="142.5">2.375</text>
<text x="44.1" y="166.1">A</text>
<text x="93.8" y="175.2">A</text>
<text x="133.4" y="175.2">B</text>
<text x="46.5" y="185.3">4.63</text>
<text x="213.8" y="183.7">.002</text>
<text x="226.8" y="183.7">B</text>
<text x="244.3" y="184.9">3.500</text>
<text x="139.6" y="190">A</text>
<text x="254.2" y="188.5">.25</text>
<text x="55.1" y="201.2">B</text>
<text x="215.2" y="225.8">1.00</text>
<text x="118.1" y="235.4">10.125±.001</text>
<text x="221" y="238.1">DET # 104</text>
<text x="347.8" y="236.6">MEI</text>
<text x="221" y="242.6">PLATTEN</text>
<text x="221" y="247.1">NO. REQ'D: 1</text>
<text x="221" y="251.6">MAT'L: WLMT</text>
<text x="346.9" y="248.4">DROP TOWER</text>
<text x="221" y="256.1">STK. SIZE: SEE LIST</text>
<text x="221" y="260.6">HT. TREAT: NONE</text>
<text x="368" y="260.1">MEI-104</text>
<text x="221" y="265.1">FINISH: NONE</text>
</g>
<g font-size="4.7" fill="#808080">
<text x="194.1" y="23.3">7X 5/16-18 UNC</text>
<text x="232.5" y="23.3">THRU ALL</text>
<text x="201.7" y="28.8">0.44</text>
<text x="217" y="28.8">.28 FROM FARSIDE</text>
<text x="20.2" y="39.5">4X 2-56 UNC</text>
<text x="55.4" y="39.5">.17</text>
<text x="200.4" y="44.7">.25</text>
<text x="121" y="60">.438</text>
<text x="157.5" y="60.1">.438</text>
<text x="169" y="71.2">2.38</text>
<text x="205.7" y="101.9">R.38</text>
<text x="334.8" y="120">2X 10-24 UNC</text>
<text x="371.3" y="120">.44</text>
<text x="188" y="130.8">6X 10-24 UNC THRU ALL</text>
<text x="52.1" y="149.3">.69</text>
<text x="208.4" y="147.5">.50</text>
<text x="269.4" y="149.4">.25</text>
<text x="322.4" y="149.4">1.375</text>
<text x="355.4" y="148.9">4X</text>
<text x="368.8" y="148.9">.26</text>
<text x="383.4" y="148.9">.90</text>
<text x="345.8" y="154.5">5/16-18 UNC</text>
<text x="377.3" y="154.4">- 2B</text>
<text x="393" y="154.5">.63</text>
<text x="334.5" y="177.4">1/4-20 UNC</text>
<text x="370.9" y="177.4">.50</text>
<text x="339.9" y="182.9">FROM FARSIDE</text>
<text x="349.1" y="196.3">.31</text>
<text x="373.1" y="194">.50</text>
<text x="93" y="224.3">5.063</text>
<text x="204.9" y="239.1">.13</text>
</g>
<g font-size="3.4">
<text x="346.4" y="232.4">CLIENT:</text>
<text x="347.1" y="243.2">TITLE:</text>
<text x="347.9" y="254.3">SIZE</text>
<text x="356.7" y="254.4">DWG. NO.</text>
<text x="405.7" y="254.5">REV</text>
<text x="348.1" y="267.9">SCALE: 1:2</text>
<text x="389.2" y="267.7">SHEET 5 OF 14</text>
</g>
<g font-size="3.2">
<text x="38.3" y="6.7">8</text>
<text x="90.2" y="6.7">7</text>
<text x="139.7" y="6.5">6</text>
<text x="190" y="6.5">5</text>
<text x="240.4" y="6.5">4</text>
<text x="290.4" y="6.7">3</text>
<text x="340.4" y="6.5">2</text>
<text x="391.9" y="6.7">1</text>
<text x="10.9" y="41.6">D</text>
<text x="418.9" y="40.7">D</text>
<text x="10.9" y="106.3">C</text>
<text x="418.4" y="106.4">C</text>
<text x="10.8" y="170.2">B</text>
<text x="419.4" y="170.6">B</text>
<text x="10.8" y="237.2">A</text>
<text x="418.6" y="236.8">A</text>
<text x="38.8" y="273.8">8</text>
<text x="90.4" y="273.8">7</text>
<text x="140.2" y="273.8">6</text>
<text x="190.1" y="273.9">5</text>
<text x="240.5" y="273.8">4</text>
<text x="289" y="273.9">3</text>
<text x="339.1" y="273.8">2</text>
<text x="391.4" y="274.1">1</text>
</g>
<text font-size="2.4" x="305.9" y="232.7">UNLESS OTHERWISE SPECIFIED:</text>
<g font-size="2.2">
<text x="299.3" y="227.5">DRAWN</text>
<text x="310.1" y="222.6">NAME</text>
<text x="311.6" y="227.5">ELVI</text>
<text x="326.2" y="227.5">11/10/2008</text>
<text x="328.4" y="222.7">DATE</text>
<text x="304.9" y="236.4">DIMENSIONS ARE IN INCHES</text>
<text x="304.9" y="239">TOLERANCES:</text>
<text x="304.9" y="244.3">ANGULAR: MACH</text>
<text x="304.9" y="241.7">FRACTIONAL</text>
<text x="320.4" y="241.7">1/16</text>
<text x="325" y="244.3">.5 Deg.</text>
<text x="304.9" y="247">TWO PLACE DECIMAL</text>
<text x="304.9" y="249.6">THREE PLACE DECIMAL</text>
<text x="331.5" y="249.6">0.005</text>
<text x="331.6" y="247">0.010</text>
<text x="304.9" y="252.3">FOUR PLACE DECIMAL</text>
<text x="304.9" y="254.9">ALL MACHINED SURFACES</text>
<text x="304.9" y="257.6">TO BE 125 RMS.</text>
<text x="331.1" y="252.3">0.0005</text>
<text x="304.9" y="260.2">BREAK ALL CORNERS 0.015 UNLESS</text>
<text x="304.9" y="262.9">OTHERWISE NOTED</text>
</g>
<text font-size="2.1" x="307.4" y="267.8">DO NOT SCALE DRAWING</text>
</svg>
